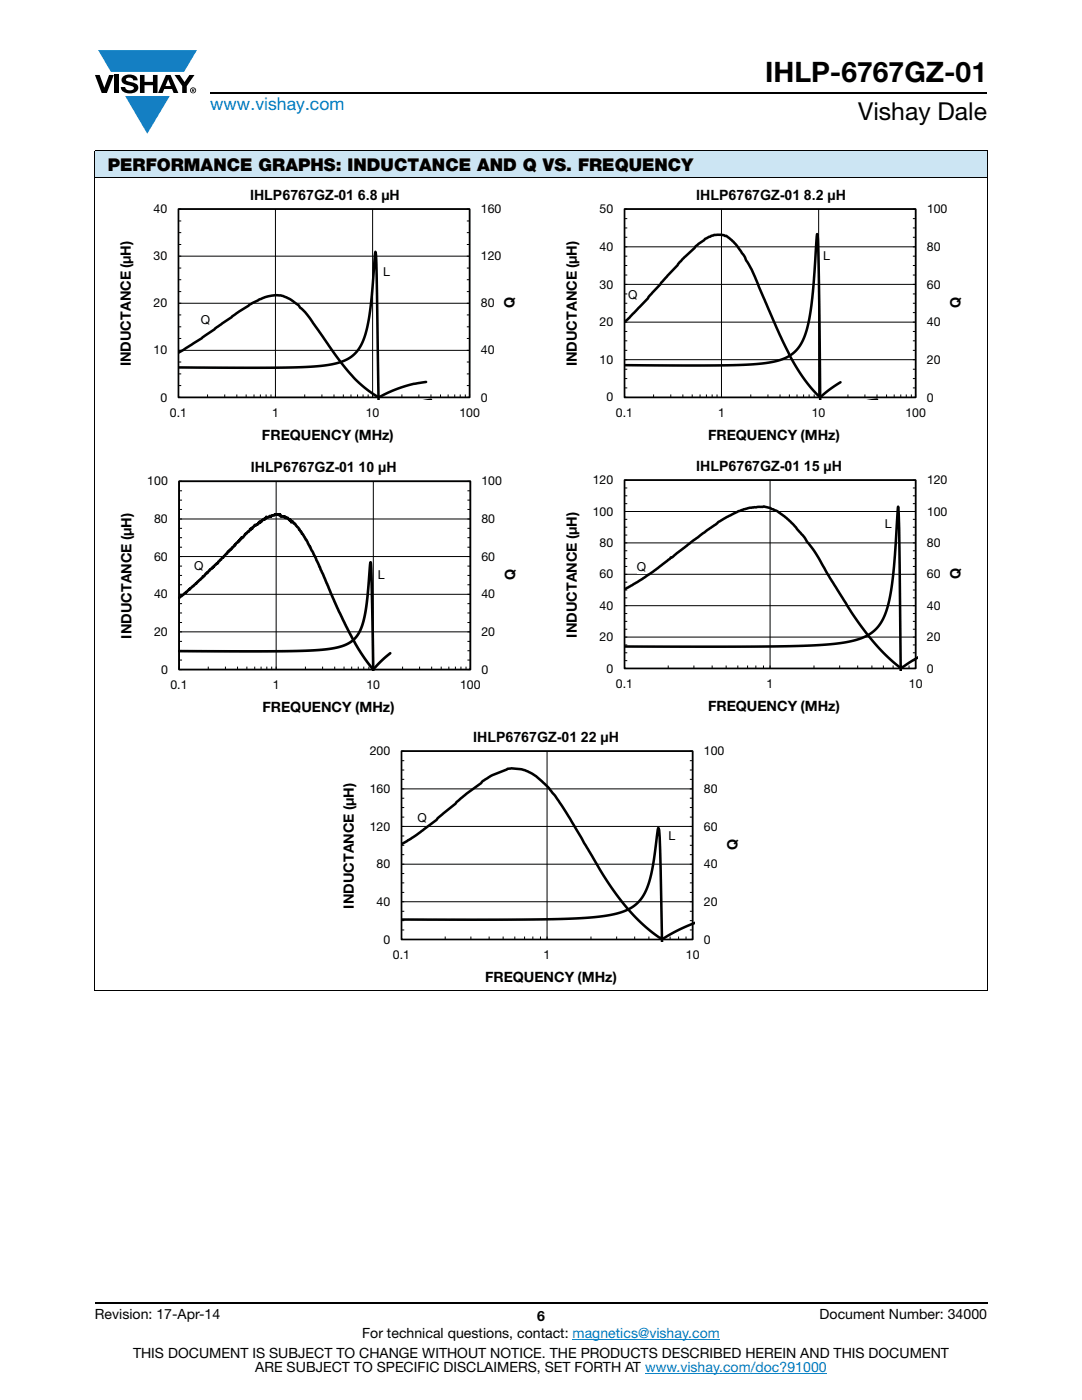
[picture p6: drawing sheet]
<svg xmlns="http://www.w3.org/2000/svg" width="216mm" height="279mm" viewBox="0 0 216 279" stroke-linecap="round" stroke-linejoin="round" font-family="sans-serif">
<g fill="#147fc3">
<path d="M19.6 10h19.7l-2.6 4.3h-1.1h-13.5z"/>
<path d="M25 19.2h8.9l-4.5 7.5z"/>
</g>
<g fill="#000">
<path d="M18.9 15h1l.9 2.5 1-2.5h.9l-1.4 3.6h-1zM22.9 15h.9v3.6h-.9zM24.6 15.3a2.1 2.1 0 0 1 2.8 .3l.1 .4h-.9a.79 .79 0 0 0-.7-.5 .79 .79 0 0 0-.8 .4l.3 .3 1 .2a1.08 1.08 0 0 1 1.2 1 1.08 1.08 0 0 1-1.1 1.2 1.73 1.73 0 0 1-2.4-1.2h.9a.96 .96 0 0 0 .8 .6 .96 .96 0 0 0 .9-.4 1.31 1.31 0 0 0-1.2-.6 1.03 1.03 0 0 1-1.1-.6 1.03 1.03 0 0 1 .2-1.1zM27.9 15h.9v1.3h1.7v-1.3h.9v3.6h-.9v-1.6h-1.7v1.6h-.9zM34.8 15h1.1l.9 1.4 1-1.4h1l-1.5 2.2v1.4h-.9v-1.4z"/>
<path d="M33.6 15.9l.5 1.3h-1.1zM33.1 15l-1.6 3.6h1l.3-.8h1.5l.3 .8h1l-1.6-3.6z"/>
<path d="M38.4 17.8h.2v.2h-.2zM38.3 17.7v.7h.1v-.3l.4 .3-.2-.3 .2-.2-.1-.2z"/>
<path d="M38.1 18a.46 .46 0 0 1 .9 0 .46 .46 0 0 1-.9 0zM37.9 18a.6 .6 0 0 0 1.2 0 .6 .6 0 0 0-1.2 0z"/>
</g>
<path d="M42 18.6h155M18.9 260h178.1" fill="none" stroke="#000" stroke-width=".36"/>
<path d="M114.3 267.3h29.3M128.7 274h36.3" fill="none" stroke="#007ec4" stroke-width=".2"/>
<path d="M18.9 30h178.1v5.5h-178.1z" fill="#cce5f3"/>
<path d="M18.9 30h178.1M18.9 35.5h178.1M18.9 30.1v167.6M197 30.1v167.6M18.9 197.8h178.1" fill="none" stroke="#000" stroke-width=".2"/>
<path d="M23.7 37.5h79.6v51h-79.6z" fill="#fff"/>
<g fill="none" stroke="#000" stroke-width=".2">
<path d="M35.6 41.7h58.1v37.6h-58.1zM35.6 58.2h.6M35.6 55.8h.6M35.6 53.5h.6M35.6 48.8h.6M35.6 46.4h.6M35.6 44.1h.6M55 41.7v37.6M74.4 41.7v37.6M93.2 58.2h.5M93.2 55.8h.5M93.2 53.5h.5"/>
<path d="M93.2 48.8h.5M93.2 46.4h.5M93.2 44.1h.5M93.7 51.1h-58.1M35.6 76.9h.6M35.6 74.6h.6M35.6 72.2h.6M35.6 67.5h.6M35.6 65.2h.6M35.6 62.9h.6M41.4 78.7v.6M44.8 78.7v.6"/>
<path d="M47.3 78.7v.6M49.1 78.7v.6M50.7 78.7v.6M52 78.7v.6M53.1 78.7v.6M54.1 78.7v.6M60.8 78.7v.6M64.2 78.7v.6M66.6 78.7v.6M68.5 78.7v.6M70 78.7v.6M71.3 78.7v.6"/>
<path d="M72.4 78.7v.6M73.5 78.7v.6M80.2 78.7v.6M83.6 78.7v.6M86 78.7v.6M87.9 78.7v.6M89.4 78.7v.6M90.7 78.7v.6M91.8 78.7v.6M92.9 78.7v.6M93.2 76.9h.5M93.2 74.6h.5"/>
<path d="M93.2 72.2h.5M93.2 67.5h.5M93.2 65.2h.5M93.2 62.9h.5M93.7 69.9h-58.1M93.7 60.5h-58.1"/>
</g>
<path d="M35.6 41.7h58.1v37.6h-58.1z" fill="none" stroke="#000" stroke-width=".34"/>
<path d="M35.6 73.3l17 .1 8.8-.2 5-.5 1.7-.5 1.5-.7 1.2-.9 1-1.2 .7-1.5 .6-2 .9-5.3 .9-10.3 .3 4.7 .3 24.7M35.6 70.4l4.6-2.9 7-5 3.2-2 1.5-.8 1.6-.6 1.5-.2 1 .1 2.2 .9 1.4 1 .3 .6 .9 .7 6.2 8.7 2.3 3 2.5 2.6 3 2.3a1.51 1.51 0 0 0 2-.1l4.3-1.7 1.5-.4 2.4-.4" fill="none" stroke="#000" stroke-width=".51"/>
<g fill="#fff">
<path d="M76.4 52.6h1.4v3h-1.4z"/>
<path d="M40.1 62.3h1.8v2.9h-1.8z"/>
<path d="M112.7 37.5h79.6v51h-79.6z"/>
</g>
<g fill="none" stroke="#000" stroke-width=".2">
<path d="M124.6 41.7h58.1v37.6h-58.1zM124.6 56.8h58.1M124.6 49.3h58.1M124.6 58.7h.6M124.6 54.9h.6M124.6 53h.6M124.6 51.1h.6M124.6 47.4h.6M124.6 45.5h.6M124.6 43.6h.6M144 41.7v37.6M163.4 41.7v37.6"/>
<path d="M182.2 58.7h.5M182.2 54.9h.5M182.2 53h.5M182.2 51.1h.5M182.2 47.4h.5M182.2 45.5h.5M182.2 43.6h.5M182.7 41.7v37.6M124.6 71.8h58.1M124.6 64.3h58.1M124.6 77.4h.6M124.6 75.6h.6"/>
<path d="M124.6 73.7h.6M124.6 69.9h.6M124.6 68h.6M124.6 66.2h.6M124.6 62.4h.6M124.6 60.5h.6M130.4 78.7v.6M133.8 78.7v.6M136.3 78.7v.6M138.1 78.7v.6M139.7 78.7v.6M141 78.7v.6"/>
<path d="M142.1 78.7v.6M143.1 78.7v.6M149.8 78.7v.6M153.2 78.7v.6M155.6 78.7v.6M157.5 78.7v.6M159 78.7v.6M160.3 78.7v.6M161.4 78.7v.6M162.5 78.7v.6M169.2 78.7v.6M172.6 78.7v.6"/>
<path d="M175 78.7v.6M176.9 78.7v.6M178.4 78.7v.6M179.7 78.7v.6M180.8 78.7v.6M181.9 78.7v.6M182.2 77.4h.5M182.2 75.6h.5M182.2 73.7h.5M182.2 69.9h.5M182.2 68h.5M182.2 66.2h.5"/>
<path d="M182.2 62.4h.5M182.2 60.5h.5"/>
</g>
<path d="M124.6 41.7h58.1v37.6h-58.1z" fill="none" stroke="#000" stroke-width=".34"/>
<path d="M124.6 72.9h17.2l7.9-.2 2.8-.2 2.2-.4 1.7-.5 1.4-.8 1.3-1.1 .9-1.4 .8-1.8 .5-2.2 .9-6.2 .8-11.4 .2 .9 .2 6 .3 26.1M124.6 64.3l4.6-4.7 6.4-7.3 3.3-3.2 1.8-1.5 1.4-.6 1.5-.2 1.3 .3 2 1.7 1.7 2.4 1.4 2.7 5 11.6 2.6 5.6 2.6 4.1 2.7 3.4a.69 .69 0 0 0 1.2 .3l1.6-1.3 2-1.3" fill="none" stroke="#000" stroke-width=".51"/>
<g fill="#fff">
<path d="M164.3 49.6h1.3v2.9h-1.3z"/>
<path d="M125.3 57.3h1.9v2.9h-1.9z"/>
<path d="M23.9 91.8h79.5v51h-79.5z"/>
</g>
<g fill="none" stroke="#000" stroke-width=".2">
<path d="M35.7 96.1l58.2-.1v37.6h-58.2zM35.7 99.8h.6M35.7 97.9h.6M55.1 96v37.6M74.5 96v37.6M93.3 99.8h.6M93.3 97.9h.6M35.7 116.7h.6M35.7 114.8h.6M35.7 113h.6M35.7 109.2h.6M35.7 107.3h.6"/>
<path d="M35.7 105.4h.6M35.7 101.7h.6M93.3 116.7h.6M93.3 114.8h.6M93.3 113h.6M93.3 109.2h.6M93.3 107.3h.6M93.3 105.4h.6M93.3 101.7h.6M93.9 118.6h-58.2M93.9 111.1h-58.2M93.9 103.6h-58.2"/>
<path d="M35.7 131.7h.6M35.7 129.9h.6M35.7 128h.6M35.7 124.2h.6M35.7 122.3h.6M35.7 120.5h.6M41.6 133v.6M45 133v.6M47.4 133v.6M49.3 133v.6M50.8 133v.6M52.1 133v.6"/>
<path d="M53.2 133v.6M54.2 133v.6M60.9 133v.6M64.4 133v.6M66.8 133v.6M68.6 133v.6M70.2 133v.6M71.5 133v.6M72.6 133v.6M73.6 133v.6M80.3 133v.6M83.7 133v.6"/>
<path d="M86.1 133v.6M88 133v.6M89.6 133v.6M90.9 133v.6M92 133v.6M93 133v.6M93.3 131.7h.6M93.3 129.9h.6M93.3 128h.6M93.3 124.2h.6M93.3 122.3h.6M93.3 120.5h.6"/>
<path d="M93.9 126.1h-58.2"/>
</g>
<path d="M35.7 96h58.2v37.6h-58.2z" fill="none" stroke="#000" stroke-width=".35"/>
<path d="M35.7 119.3l2.1-1.6 2.5-2.4 .2-.2h.1l.7-.8h.1l.5-.6 .5-.3 .8-.9 .3-.1 .4-.7 1.4-1.2 .2-.4 .3-.1 1.4-1.6 .2-.1 .2-.3 .1 .1 .4-.8 .1 .2 .1-.2h.2l.5-.8 .5-.5 .2 .1 .2-.5 .1 .2 .8-1 .2 .1 .2-.3 .2 .1 .3-.5 .1 .2 .1-.3 .2 .1 .5-.6 .2 .1 .3-.6a.43 .43 0 0 0 .8-.1v.1l.4-.3h.4l.1-.1h.4l.2-.1 .2 .2 .2-.2 .2 .5 .1-.1 .6 .1v.2l.1-.2 .1 .1 .2 .2 .3-.1 .4 .6 .1-.3 .2 .7 .1-.2h.2l.2 .3 .3 .2 1.2 1.5 .2 .4 .8 1.3 1.9 3.6 4.3 9.8 2.4 4.9 1.9 3.6 2.5 3.5 .4 .2 .3-.1 3.1-2.9M35.7 129.9l17.4 .1 8.1-.1 5-.5 1.6-.3 1.3-.5 1.2-.7 .9-.9 .7-1.2 .5-1.5 .8-3.7 .8-8.4 .2 6.8 .3 14.9" fill="none" stroke="#000" stroke-width=".53"/>
<g fill="#fff">
<path d="M75.4 113.2h1.4v2.9h-1.4z"/>
<path d="M38.7 111.4h1.9v2.9h-1.9z"/>
<path d="M112.7 91.6h79.6v50.9h-79.6z"/>
</g>
<g fill="none" stroke="#000" stroke-width=".2">
<path d="M124.6 95.8h58.1v37.6h-58.1zM124.6 99h.6M124.6 97.4h.6M153.7 95.8v37.6M182.2 99h.5M182.2 97.4h.5M182.7 95.8v37.6M124.6 114.6h58.1M124.6 108.3h58.1M124.6 102.1h58.1M124.6 119.3h.6M124.6 117.7h.6"/>
<path d="M124.6 116.2h.6M124.6 113h.6M124.6 111.5h.6M124.6 109.9h.6M124.6 106.8h.6M124.6 105.2h.6M124.6 103.6h.6M124.6 100.5h.6M182.2 119.3h.5M182.2 117.7h.5M182.2 116.2h.5M182.2 113h.5"/>
<path d="M182.2 111.5h.5M182.2 109.9h.5M182.2 106.8h.5M182.2 105.2h.5M182.2 103.6h.5M182.2 100.5h.5M124.6 127.1h58.1M124.6 120.9h58.1M124.6 131.8h.6M124.6 130.3h.6M124.6 128.7h.6M124.6 125.6h.6"/>
<path d="M124.6 124h.6M124.6 122.4h.6M133.3 132.8v.6M138.5 132.8v.6M142.1 132.8v.6M144.9 132.8v.6M147.2 132.8v.6M149.2 132.8v.6M150.8 132.8v.6M152.3 132.8v.6M162.4 132.8v.6M167.5 132.8v.6"/>
<path d="M171.1 132.8v.6M174 132.8v.6M176.3 132.8v.6M178.2 132.8v.6M179.9 132.8v.6M181.4 132.8v.6M182.2 131.8h.5M182.2 130.3h.5M182.2 128.7h.5M182.2 125.6h.5M182.2 124h.5M182.2 122.4h.5"/>
</g>
<path d="M124.6 95.8h58.1v37.6h-58.1z" fill="none" stroke="#000" stroke-width=".34"/>
<path d="M124.6 117.6l2.6-1.4 3.1-2.1 9.9-7.6 3.1-2.3 1.7-1 2.3-1.2 2.3-.7 2.8-.2 1.2 .3 1.5 .6 1.8 1.4 1.4 1.3 2.2 2.5 2.2 3.1 2.9 5.1 5.9 9.1 3.6 4.5 3.6 3.5a1.26 1.26 0 0 0 1.6 .5l2.8-1.8M124.6 129h25.5l11.6-.2 3.9-.2 3.1-.4 2.4-.6 1.8-.7 1.5-1 1.2-1.4 1-1.8 .7-2.5 .6-3 .4-3.5 .9-12.6 .2 5.4 .3 27.3" fill="none" stroke="#000" stroke-width=".51"/>
<g fill="#fff">
<path d="M176.6 103.1h1.3v2.9h-1.3z"/>
<path d="M127.1 111.5h1.9v2.9h-1.9z"/>
<path d="M68.2 145.7h79.6v50.9h-79.6z"/>
</g>
<g fill="none" stroke="#000" stroke-width=".2">
<path d="M80.1 149.9h58.1v37.6h-58.1zM80.1 159.3h.6M80.1 155.5h.6M80.1 153.7h.6M80.1 151.8h.6M109.2 149.9v37.6M137.7 159.3h.5M137.7 155.5h.5M137.7 153.7h.5M137.7 151.8h.5M138.2 157.4h-58.1M80.1 178.1h.6"/>
<path d="M80.1 176.2h.6M80.1 174.3h.6M80.1 170.6h.6M80.1 168.7h.6M80.1 166.8h.6M80.1 163.1h.6M80.1 161.2h.6M137.7 178.1h.5M137.7 176.2h.5M137.7 174.3h.5M137.7 170.6h.5M137.7 168.7h.5"/>
<path d="M137.7 166.8h.5M137.7 163.1h.5M137.7 161.2h.5M138.2 180h-58.1M138.2 172.5h-58.1M138.2 164.9h-58.1M80.1 185.6h.6M80.1 183.7h.6M80.1 181.9h.6M88.8 186.9v.6M94 186.9v.6M97.6 186.9v.6"/>
<path d="M100.4 186.9v.6M102.7 186.9v.6M104.7 186.9v.6M106.3 186.9v.6M107.8 186.9v.6M117.9 186.9v.6M123 186.9v.6M126.6 186.9v.6M129.5 186.9v.6M131.8 186.9v.6M133.7 186.9v.6M135.4 186.9v.6"/>
<path d="M136.9 186.9v.6M137.7 185.6h.5M137.7 183.7h.5M137.7 181.9h.5"/>
</g>
<path d="M80.1 149.9h58.1v37.6h-58.1z" fill="none" stroke="#000" stroke-width=".34"/>
<path d="M80.1 168.5l3-1.9 3.9-2.9 6.1-5.3 2.8-2 .5-.5 1.5-1 3.4-1.5 .8-.1 2.6 .4 2.3 1.2 2.2 2.1 1.5 1.8 3.1 4.6 6.4 10.9 2.6 4 1.9 2.4 2.1 2.4 2 1.9 2.2 1.7a1.36 1.36 0 0 0 1.6 .5l2.8-1.6 3.2-1.4M80.1 183.5h22l11-.1 6.5-.5 2.7-.4 2-.5 1.6-.8 1.3-1 1-1.2 .8-1.5 .6-1.9 .5-2.1 1.2-8.3 .2 .5 .2 3 .4 19.2" fill="none" stroke="#000" stroke-width=".51"/>
<g fill="#fff">
<path d="M133.4 165.3h1.4v3h-1.4z"/>
<path d="M83.3 161.6h1.9v2.9h-1.9z"/>
</g>
<text font-size="5.6" x="152.7" y="16.4">IHLP-6767GZ-01</text>
<text font-size="4.9" x="171.3" y="24">Vishay Dale</text>
<text font-size="3.5" fill="#007ec4" x="42" y="21.9">www.vishay.com</text>
<text font-size="3.5" x="21.5" y="34.1">PERFORMANCE GRAPHS: INDUCTANCE AND Q VS. FREQUENCY</text>
<g font-size="2.8">
<text x="49.9" y="39.9">IHLP6767GZ-01 6.8 µH</text>
<text x="138.9" y="39.9">IHLP6767GZ-01 8.2 µH</text>
<text x="102.7" y="61.4" transform="rotate(-90 102.7 61.4)">Q</text>
<text x="191.7" y="61.4" transform="rotate(-90 191.7 61.4)">Q</text>
<text x="26.1" y="73.1" transform="rotate(-90 26.1 73.1)">INDUCTANCE (μH)</text>
<text x="115.1" y="73.1" transform="rotate(-90 115.1 73.1)">INDUCTANCE (μH)</text>
<text x="52.3" y="87.8">FREQUENCY (MHz)</text>
<text x="141.3" y="87.8">FREQUENCY (MHz)</text>
<text x="50" y="94.3">IHLP6767GZ-01 10 µH</text>
<text x="138.9" y="94">IHLP6767GZ-01 15 µH</text>
<text x="102.8" y="115.7" transform="rotate(-90 102.8 115.7)">Q</text>
<text x="191.7" y="115.5" transform="rotate(-90 191.7 115.5)">Q</text>
<text x="26.2" y="127.5" transform="rotate(-90 26.2 127.5)">INDUCTANCE (μH)</text>
<text x="115.1" y="127.2" transform="rotate(-90 115.1 127.2)">INDUCTANCE (μH)</text>
<text x="52.4" y="142.1">FREQUENCY (MHz)</text>
<text x="141.3" y="141.9">FREQUENCY (MHz)</text>
<text x="94.4" y="148.1">IHLP6767GZ-01 22 µH</text>
<text x="147.2" y="169.6" transform="rotate(-90 147.2 169.6)">Q</text>
<text x="70.6" y="181.3" transform="rotate(-90 70.6 181.3)">INDUCTANCE (μH)</text>
<text x="96.8" y="196">FREQUENCY (MHz)</text>
<text x="18.9" y="263.3">Revision: 17-Apr-14</text>
<text x="107.2" y="263.6">6</text>
<text x="163.6" y="263.3">Document Number: 34000</text>
<text x="72.3" y="267.1">For technical questions, contact: magnetics@vishay.com</text>
<text x="26.5" y="271">THIS DOCUMENT IS SUBJECT TO CHANGE WITHOUT NOTICE. THE PRODUCTS DESCRIBED HEREIN AND THIS DOCUMENT</text>
<text x="50.9" y="273.8">ARE SUBJECT TO SPECIFIC DISCLAIMERS, SET FORTH AT www.vishay.com/doc?91000</text>
</g>
<g font-size="2.5">
<text x="30.6" y="42.6">40</text>
<text x="96" y="42.6">160</text>
<text x="119.6" y="42.5">50</text>
<text x="185" y="42.6">100</text>
<text x="30.6" y="51.9">30</text>
<text x="96" y="51.9">120</text>
<text x="119.6" y="50.1">40</text>
<text x="164.3" y="52">L</text>
<text x="185" y="50.1">80</text>
<text x="76.4" y="55">L</text>
<text x="119.6" y="57.6">30</text>
<text x="125.3" y="59.7">Q</text>
<text x="185" y="57.6">60</text>
<text x="30.6" y="61.3">20</text>
<text x="40.1" y="64.7">Q</text>
<text x="96" y="61.3">80</text>
<text x="119.6" y="65.1">20</text>
<text x="185" y="65.1">40</text>
<text x="30.6" y="70.7">10</text>
<text x="96" y="70.7">40</text>
<text x="119.6" y="72.6">10</text>
<text x="185" y="72.6">20</text>
<text x="32" y="80.1">0</text>
<text x="33.9" y="83.2">0.1</text>
<text x="54.3" y="83.2">1</text>
<text x="73" y="83.2">10</text>
<text x="91.7" y="83.2">100</text>
<text x="96" y="80.1">0</text>
<text x="121" y="80.1">0</text>
<text x="122.9" y="83.2">0.1</text>
<text x="143.3" y="83.2">1</text>
<text x="162" y="83.2">10</text>
<text x="180.7" y="83.2">100</text>
<text x="185" y="80.1">0</text>
<text x="29.4" y="96.9">100</text>
<text x="96.1" y="96.9">100</text>
<text x="118.3" y="96.7">120</text>
<text x="185" y="96.7">120</text>
<text x="30.8" y="104.4">80</text>
<text x="96.1" y="104.4">80</text>
<text x="118.3" y="102.9">100</text>
<text x="176.6" y="105.5">L</text>
<text x="185" y="102.9">100</text>
<text x="30.8" y="111.9">60</text>
<text x="38.7" y="113.7">Q</text>
<text x="96.1" y="111.9">60</text>
<text x="119.6" y="109.2">80</text>
<text x="127.1" y="113.9">Q</text>
<text x="185" y="109.2">80</text>
<text x="30.8" y="119.4">40</text>
<text x="75.4" y="115.5">L</text>
<text x="96.1" y="119.4">40</text>
<text x="119.6" y="115.5">60</text>
<text x="185" y="115.4">60</text>
<text x="119.6" y="121.7">40</text>
<text x="185" y="121.7">40</text>
<text x="30.8" y="126.9">20</text>
<text x="96.1" y="126.9">20</text>
<text x="119.6" y="128">20</text>
<text x="185" y="128">20</text>
<text x="32.1" y="134.4">0</text>
<text x="34" y="137.6">0.1</text>
<text x="54.4" y="137.6">1</text>
<text x="73.1" y="137.6">10</text>
<text x="91.8" y="137.6">100</text>
<text x="96.1" y="134.5">0</text>
<text x="121" y="134.2">0</text>
<text x="122.9" y="137.4">0.1</text>
<text x="153" y="137.4">1</text>
<text x="181.4" y="137.4">10</text>
<text x="185" y="134.2">0</text>
<text x="73.8" y="150.7">200</text>
<text x="140.5" y="150.7">100</text>
<text x="73.8" y="158.2">160</text>
<text x="140.5" y="158.2">80</text>
<text x="73.8" y="165.8">120</text>
<text x="83.3" y="164">Q</text>
<text x="133.4" y="167.7">L</text>
<text x="140.5" y="165.8">60</text>
<text x="75.1" y="173.3">80</text>
<text x="140.5" y="173.3">40</text>
<text x="75.1" y="180.8">40</text>
<text x="140.5" y="180.8">20</text>
<text x="76.5" y="188.3">0</text>
<text x="78.4" y="191.4">0.1</text>
<text x="108.5" y="191.4">1</text>
<text x="136.9" y="191.4">10</text>
<text x="140.5" y="188.3">0</text>
</g>
</svg>
